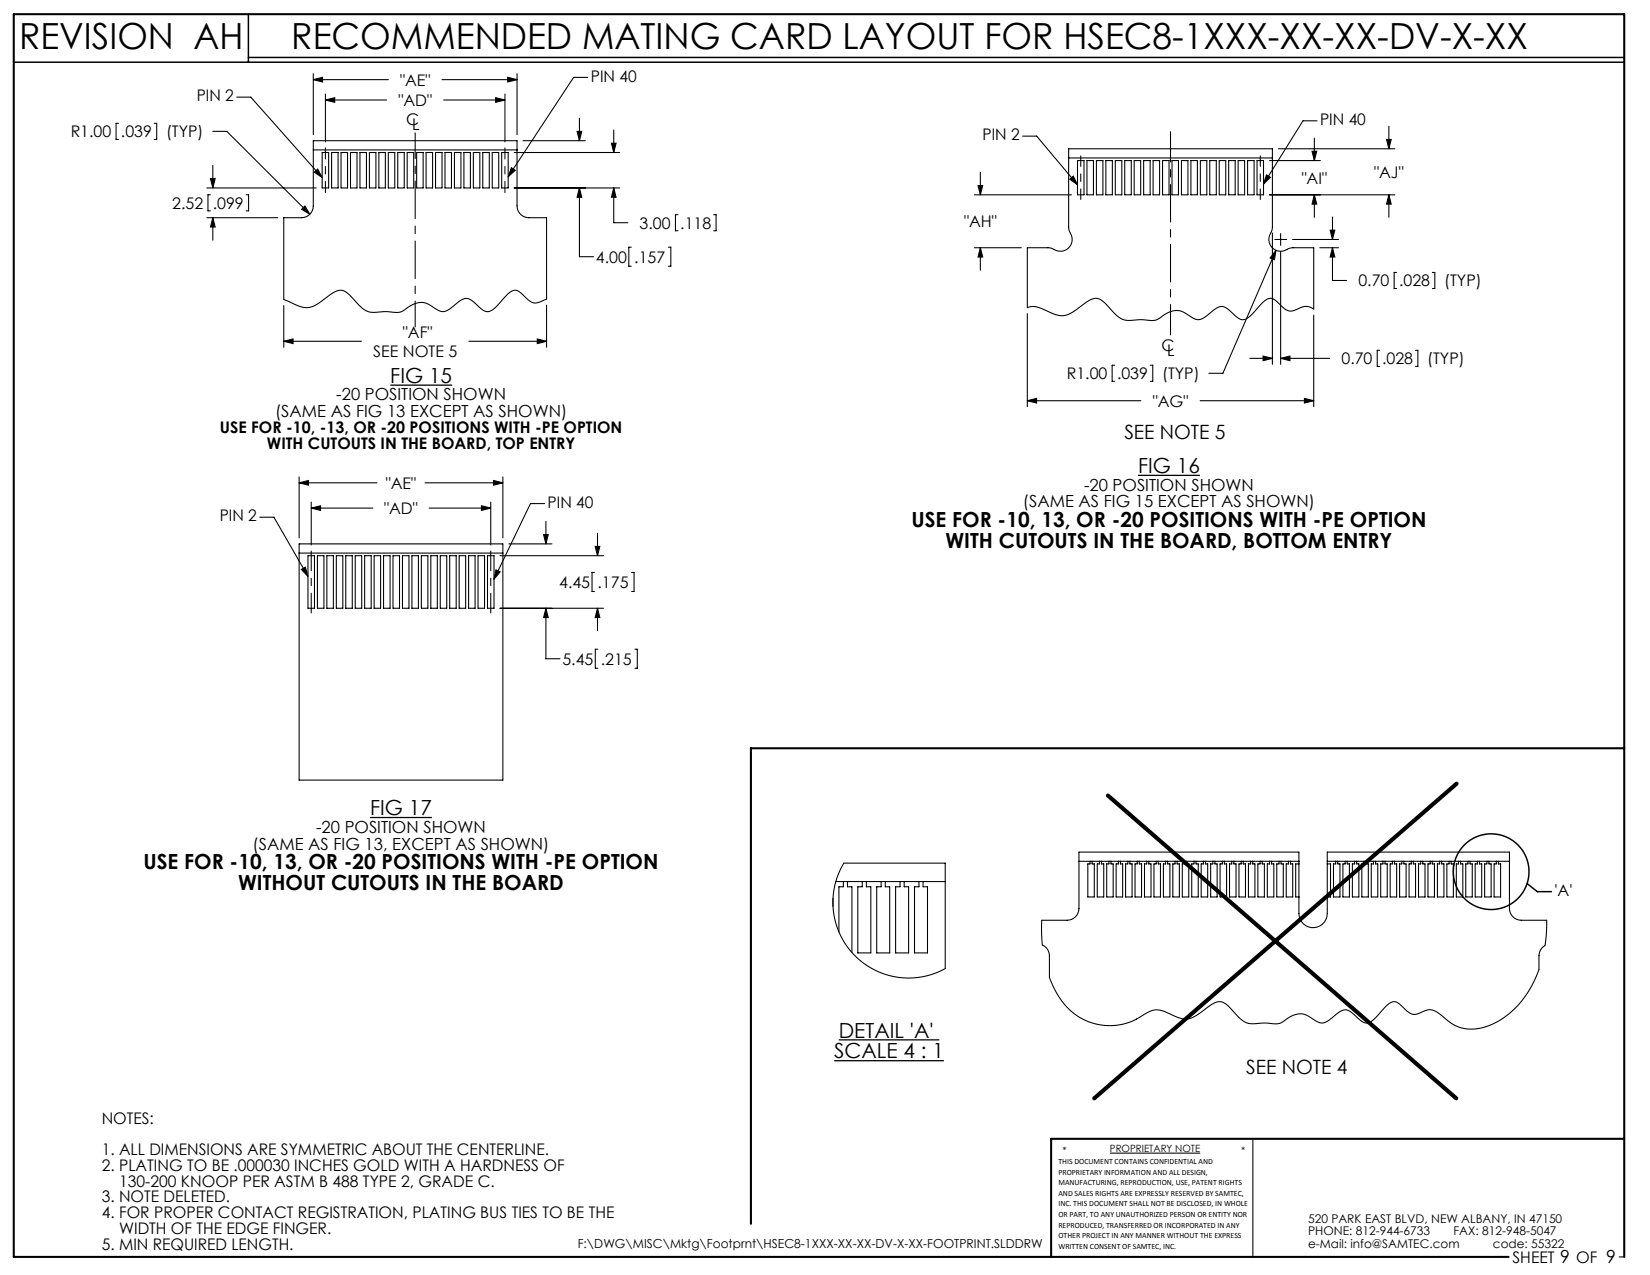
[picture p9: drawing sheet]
<svg xmlns="http://www.w3.org/2000/svg" width="279mm" height="216mm" viewBox="0 0 279 216" stroke-linecap="round" stroke-linejoin="round" font-family="sans-serif">
<g fill="none" stroke="#000" stroke-width=".18">
<path d="M40.1 16.5h2.4l12.1 13.6M53.1 13.5l1.5-.4v.8zM53.1 12.5v10.3M53.1 13.5h12.7M55.1 16.9l1.6-.4v.8zM55.1 15.9v8.1M55.1 16.9h10.4M74.8 13.5h12.8M75.1 16.9h10.4M83.9 16.5l1.6 .4-1.6 .4zM85.5 15.9v8.1M86 13.1l1.6 .4-1.6 .4z"/>
<path d="M87.6 12.5v10.3M99.5 13.1h-2.4l-11 16.8M20.1 20.9h-.4v2.7h.4M26.1 20.9h.4v2.7h-.4M35 36.9h12M35 31.8h18.5M35.6 33h-.4v2.7h.4M35.6 30.3h.8l-.4 1.5zM36 22.2h2.4l14.1 14.1M36 36.9l.4 1.5h-.8zM36 28v3.8M36 36.9v3.8"/>
<path d="M41.7 33h.4v2.7h-.4M51.6 34.9l.9 1.4-1.4-.9zM53.1 23.8h34.5v11.1a2 2 0 0 0 2 2h3v13.7l-1.5 .6-.8 .1-.8-.4-1.6-1.5-.8-.2-.9 .4-2.3 2.5-.6 .4-.5 .3h-.5l-.4-.2-2-1.7-1-.4-.8 .3-2 1.5-.9 .4h-.8l-2-1.2-1.1-.3-1.2 .3-2 1.2-.9 .2-1.9-.1-2.2 .1-.9-.2-1.1-.7-2.2-2.3-1.1-.5h-.5l-.6 .2-3 2.1-1.4 .6-1.4-.2-2.8-1.2v-13.8h3a2 2 0 0 0 2-2zM53.1 25.4h34.5M53.2 29.2l.6-.6 .8 1.5zM54.6 25.8h1.1v6h-1.1zM56.2 25.8h1.1v6h-1.1zM57.8 25.8h1.1v6h-1.1zM59.4 25.8h1.1v6h-1.1zM61 25.8h1.1v6h-1.1zM62.6 25.8h1.1v6h-1.1zM64.2 25.8h1.1v6h-1.1z"/>
<path d="M65.8 25.8h1.1v6h-1.1zM67.4 25.8h1.1v6h-1.1zM69 25.8h1.1v6h-1.1zM70.6 25.8h1.1v6h-1.1zM72.2 25.8h1.1v6h-1.1zM73.8 25.8h1.1v6h-1.1zM75.4 25.8h1.1v6h-1.1zM77 25.8h1.1v6h-1.1zM78.6 25.8h1.1v6h-1.1zM80.2 25.8h1.1v6h-1.1zM81.8 25.8h1.1v6h-1.1zM83.4 25.8h1.1v6h-1.1z"/>
<path d="M85 25.8h1.1v6h-1.1zM86.6 28.4l.6 .4-1.1 1.1zM87.1 31.8h17.8M87.1 25.8h17.8M88.6 23.8h10.5M97.7 22.3h.8l-.4 1.5zM98.1 31.8l.4 1.6h-.8zM98.1 31.8v11.7h2.4M98.1 20v3.8M103.5 24.3h.8l-.4 1.5zM103.9 31.8l.4 1.6h-.8zM103.9 31.8v5.9h2.4"/>
<path d="M103.9 22v3.8M114.8 36.4h-.4v2.7h.4M120.8 36.4h.5v2.7h-.5M165 33h16.4M165.6 31.4h.8l-.4 1.6zM166 29.2v3.8M173.2 23.1h2.3l7 8.2M181 25.2h34.5v13.2l-.2 .9a2.07 2.07 0 0 0 .2 2.7 2.07 2.07 0 0 0 2.8 .1l.7-.1h3.5v10.3l-.8-.3-.7-.1-2 .7h-.8l-.7-.3-1.7-1.5-.7-.3-1 .5-2.4 2.5-1 .6h-.5l-.4-.2-2-1.7-1-.3-.8 .3-2 1.5-.9 .4-.7-.1-2.1-1.2-1.1-.2-1.2 .2-2 1.3-.9 .2-1.9-.2-2.2 .2-.9-.2-1.1-.7-2.2-2.4-.6-.3-.5-.2-.5 .1-.7 .2-2.9 2.1-1.4 .5-1.4-.1-3.3-1.3-.7-.1-.8 .2v-10.1h3.6l.7 .1a2.07 2.07 0 0 0 2.7-.2 2.07 2.07 0 0 0 .1-2.8l-.1-.7zM181 26.7h34.5M181.1 30.3l.6-.5 .8 1.5zM182.5 27.2h1.1v5.8h-1.1zM184.1 27.2h1.1v5.8h-1.1z"/>
<path d="M185.7 27.2h1.1v5.8h-1.1zM187.3 27.2h1.1v5.8h-1.1zM188.9 27.2h1.1v5.8h-1.1zM190.5 27.2h1.1v5.8h-1.1zM192.1 27.2h1.1v5.8h-1.1zM193.7 27.2h1.1v5.8h-1.1zM195.3 27.2h1.1v5.8h-1.1zM196.9 27.2h1.1v5.8h-1.1zM198.5 27.2h1.1v5.8h-1.1zM200.1 27.2h1.1v5.8h-1.1zM201.7 27.2h1.1v5.8h-1.1zM203.3 27.2h1.1v5.8h-1.1z"/>
<path d="M204.9 27.2h1.1v5.8h-1.1zM206.5 27.2h1.1v5.8h-1.1zM208.1 27.2h1.1v5.8h-1.1zM209.7 27.2h1.1v5.8h-1.1zM211.3 27.2h1.1v5.8h-1.1zM212.9 27.2h1.1v5.8h-1.1zM214.5 29.6l.6 .4-1.1 1.2zM215 33h21.2M215 27.2h8.6M215.5 39.5v22.2M216.5 25.2h19.7M216.9 39.6v2"/>
<path d="M222.2 25.6h.8l-.4 1.6zM222.6 33l.4 1.6h-.8zM222.6 23.4v3.8M222.6 33v3.8M223 20.5h-2.4l-6.6 10.7M225.2 39h.8l-.4 1.6zM225.6 36.7v3.9M234.8 23.6h.8l-.4 1.6zM235.2 33l.4 1.6h-.8zM235.2 21.4v3.8M235.2 33v3.8M48.1 57.8l1.5-.4v.8z"/>
<path d="M48.1 51.7v7.1M48.1 57.8h13.1M79.4 57.8h13.2M91 57.4l1.6 .4-1.6 .4zM92.6 51.7v7.1M106.9 41.9h-.4v3.2h.4M113.2 41.9h.4v3.2h-.4M165 42h7.9M166 42l.4 1.5h-.8zM166 42v3.8M174 53.1v15.8M215.9 40.6h2"/>
<path d="M216.1 42.4l-.3 1.6-.7-.3zM216.1 42.4l-9 20.8h-2.4M216.9 42.6v19.1M218.9 40.6h7.7M222.5 53.3v15.6M223.5 42h3.1M225.6 42l.4 1.5h-.8zM225.6 42v5.5h2.4M233.6 59.3h-.4v2.7h.4M236.5 46.1h-.4v2.8h.4M239.7 59.3h.4v2.7h-.4M242.5 46.1h.5v2.8h-.5"/>
<path d="M174 67.9l1.5-.4v.8zM174 67.9h19.2M188.7 61.8h-.4v2.8h.4M194.8 61.8h.4v2.8h-.4M203.2 67.9h19.3M211.6 60.7h3.9M213.9 60.3l1.6 .4-1.6 .4zM216.9 60.7l1.5-.4v.8zM216.9 60.7h8.3M220.9 67.5l1.6 .4-1.6 .4zM44 87.6h2.4l5.8 10M50.7 81.8l1.5-.4v.8z"/>
<path d="M50.7 80.7v10.4M50.7 81.8h13.1M50.7 92.1h34.5v40h-34.5zM50.7 93.7h34.5M51 96.4l.7-.4 .5 1.6zM52.2 94.1h1.1v8.9h-1.1zM52.7 86l1.6-.4v.8zM52.7 85v7.3M52.7 86h10.4M53.8 94.1h1.1v8.9h-1.1zM55.4 94.1h1.1v8.9h-1.1zM57 94.1h1.1v8.9h-1.1z"/>
<path d="M58.6 94.1h1.1v8.9h-1.1zM60.2 94.1h1.1v8.9h-1.1zM61.8 94.1h1.1v8.9h-1.1zM63.4 94.1h1.1v8.9h-1.1zM65 94.1h1.1v8.9h-1.1zM66.6 94.1h1.1v8.9h-1.1zM68.2 94.1h1.1v8.9h-1.1zM69.8 94.1h1.1v8.9h-1.1zM71.4 94.1h1.1v8.9h-1.1zM72 81.8h13.2M72.7 86h10.4M73 94.1h1.1v8.9h-1.1z"/>
<path d="M74.6 94.1h1.1v8.9h-1.1zM76.2 94.1h1.1v8.9h-1.1zM77.8 94.1h1.1v8.9h-1.1zM79.4 94.1h1.1v8.9h-1.1zM81 94.1h1.1v8.9h-1.1zM81.5 85.6l1.6 .4-1.6 .4zM82.6 94.1h1.1v8.9h-1.1zM83.1 85v7.3M83.6 81.4l1.6 .4-1.6 .4zM84 96.5l.7 .3-1 1.3zM84.7 94.1h17.5M85.2 80.7v10.4"/>
<path d="M86.2 92.1h7.3M92 90.5h.8l-.4 1.6zM92.2 85.3h-2.4l-6.1 12.8M92.4 88.3v3.8M100.7 96.9h-.5v3.3h.5M100.8 92.5h.8l-.4 1.6zM101.2 90.3v3.8M106.9 96.9h.5v3.3h-.5M84.7 103h17.5M92.4 103l.4 1.6h-.8zM92.4 103v8.5h2.4M101.2 103l.4 1.6h-.8z"/>
<path d="M101.2 103v3.8M101.2 109.9h-.4v3.3h.4M107.5 109.9h.4v3.3h-.4M141.1 152.1v1.4M141.5 149.3h18.6M142.8 149.3v.9h-.7v7.6M142.9 146.2h17.2v17.8l-2 .9-2.1 .5-2 .2-2.1-.1-2.1-.5-1.8-.8-1.9-1.2-1.5-1.3-1.3-1.6-1.1-1.9-.7-1.9-.4-2.1v-2.1l.2-2 .6-2zM143.5 149.3v.9h.8v11.1M146 149.3v.9h-.7v11.2h2.2v-11.2h-.8v-.9M149.2 149.3v.9h-.7v11.2h2.2v-11.2h-.8v-.9M152.4 149.3v.9h-.7v11.2h2.2v-11.2h-.8v-.9M155.6 149.3v.9h-.7v11.2h2.2v-11.2h-.8v-.9"/>
<path d="M182.7 144.3h37.3v10.4a2.4 2.4 0 0 0 2.4 2.4 2.4 2.4 0 0 0 2.4-2.4v-10.4h30.8v9.9a2 2 0 0 0 2 1.6h4.3l-.1 3-.2 1.3-.1 .1a2 2 0 0 0-.9 1.6v2.4l-.4 1.1-1.4 2.7-1.8 2.3-1.9 1.7-1.9 1.2-2 .8-2 .3-1.4-.2-1.4-.4-1-.6-1.9-1.6-.9-.5h-.9l-2 .8-.7-.1-.6-.4-1.6-1.4-.7-.3-.5 .1-.5 .3-2.5 2.6-.6 .5-.5 .1-.8-.2-2-1.7-.9-.3-.9 .3-2 1.5-.9 .4-.9-.2-2-1.1-.9-.2-1.4 .3-1.7 1.1-.6 .2-2.4-.1-2.5 .1-.7-.2-.7-.5-2.7-2.6-.5-.3-.5-.1-1.1 .4-2.8 1.9-1.4 .6-1.3-.1-2.9-1.2-1.3-.2-1 .3-2.6 1.4-1.7 .7-2.1 .3-2.1-.2-1.9-.5-1.8-.9-1.5-1.2-1.3-1.5-1.1-1.9-.9-2v-3.7a1.99 1.99 0 0 0-1.2-1.8l-.1-4.2h4.7a2 2 0 0 0 1.6-2zM182.7 145.8h37.3M184.6 145.8v.5h-.4v5.6h1.1v-5.6h-.4v-.5M186.2 145.8v.5h-.4v5.6h1.1v-5.6h-.4v-.5M187.8 145.8v.5h-.4v5.6h1.1v-5.6h-.4v-.5M189.4 145.8v.5h-.4v5.6h1.1v-5.6h-.4v-.5M191 145.8v.5h-.4v5.6h1.1v-5.6h-.4v-.5M192.6 145.8v.5h-.4v5.6h1.1v-5.6h-.4v-.5M194.2 145.8v.5h-.4v5.6h1.1v-5.6h-.4v-.5M195.8 145.8v.5h-.4v5.6h1.1v-5.6h-.4v-.5M197.4 145.8v.5h-.4v5.6h1.1v-5.6h-.4v-.5M199 145.8v.5h-.4v5.6h1.1v-5.6h-.4v-.5"/>
<path d="M200.6 145.8v.5h-.4v5.6h1.1v-5.6h-.4v-.5M202.2 145.8v.5h-.4v5.6h1.1v-5.6h-.4v-.5M203.8 145.8v.5h-.4v5.6h1.1v-5.6h-.4v-.5M205.4 145.8v.5h-.4v5.6h1.1v-5.6h-.4v-.5M207 145.8v.5h-.4v5.6h1.1v-5.6h-.4v-.5M208.6 145.8v.5h-.4v5.6h1.1v-5.6h-.4v-.5M210.2 145.8v.5h-.4v5.6h1.1v-5.6h-.4v-.5M211.8 145.8v.5h-.4v5.6h1.1v-5.6h-.4v-.5M213.4 145.8v.5h-.4v5.6h1.1v-5.6h-.4v-.5M215 145.8v.5h-.4v5.6h1.1v-5.6h-.4v-.5M216.6 145.8v.5h-.4v5.6h1.1v-5.6h-.4v-.5M218.2 145.8v.5h-.4v5.6h1.1v-5.6h-.4v-.5"/>
<path d="M220 146.3h-.6v5.6h.6M224.8 146.3h.5v5.6h-.5M224.8 145.8h30.8M226.2 145.8v.5h-.4v5.6h1.1v-5.6h-.4v-.5M227.8 145.8v.5h-.4v5.6h1.1v-5.6h-.4v-.5M229.4 145.8v.5h-.4v5.6h1.1v-5.6h-.4v-.5M231 145.8v.5h-.4v5.6h1.1v-5.6h-.4v-.5M232.6 145.8v.5h-.4v5.6h1.1v-5.6h-.4v-.5M234.2 145.8v.5h-.4v5.6h1.1v-5.6h-.4v-.5M235.8 145.8v.5h-.4v5.6h1.1v-5.6h-.4v-.5M237.4 145.8v.5h-.4v5.6h1.1v-5.6h-.4v-.5M239 145.8v.5h-.4v5.6h1.1v-5.6h-.4v-.5"/>
<path d="M240.6 145.8v.5h-.4v5.6h1.1v-5.6h-.4v-.5M242.2 145.8v.5h-.4v5.6h1.1v-5.6h-.4v-.5M243.8 145.8v.5h-.4v5.6h1.1v-5.6h-.4v-.5M245.4 145.8v.5h-.4v5.6h1.1v-5.6h-.4v-.5M247 145.8v.5h-.4v5.6h1.1v-5.6h-.4v-.5M248.6 145.8v.5h-.4v5.6h1.1v-5.6h-.4v-.5M250.2 145.8v.5h-.4v5.6h1.1v-5.6h-.4v-.5M251.8 145.8v.5h-.4v5.6h1.1v-5.6h-.4v-.5M253.4 145.8v.5h-.4v5.6h1.1v-5.6h-.4v-.5M188 195.3h15.2M212.2 192.8v20M274.2 212.8h.8"/>
</g>
<g fill="none" stroke="#000" stroke-width=".25">
<path d="M2.3 10.5h272.7M42.1 2.4v8.1M42.1 9.7h232.9M258.6 149.6l1.7 1.4h2.4"/>
<circle cx="252.5" cy="147.6" r="6.4"/>
</g>
<path d="M275 126.7h-147.8v80.5M275 192.8h-97v20M255.5 212.8h-253.2v-210.4h272.7v210.4" fill="none" stroke="#000" stroke-width=".35"/>
<path d="M66.1 65.2h10.5M192.7 80.5h10.5M62.7 138.4h10.4M141.3 179.6h18.5M142 176.1h17.1" fill="none" stroke="#000" stroke-width=".21"/>
<path d="M52.7 93.3v10.5M83.1 93.3v10.5" fill="none" stroke="#000" stroke-width=".18" stroke-dasharray="15.2 1.3 1.3 1.3" stroke-dashoffset="11.9"/>
<path d="M55.1 25v7.6M85.5 25v7.6" fill="none" stroke="#000" stroke-width=".18" stroke-dasharray="15.2 1.3 1.3 1.3" stroke-dashoffset="13.4"/>
<path d="M183 26.4v7.4M213.4 26.4v7.4" fill="none" stroke="#000" stroke-width=".18" stroke-dasharray="15.2 1.3 1.3 1.3" stroke-dashoffset="13.5"/>
<path d="M187.6 134.7l59 51.3M246.6 132.7l-61.3 53.3" fill="none" stroke="#000" stroke-width=".7"/>
<path d="M70.3 22.5v32.8" fill="none" stroke="#000" stroke-width=".18" stroke-dasharray="6.3 1.3 1.3 1.3" stroke-dashoffset="2"/>
<path d="M198.2 22.3v34.4" fill="none" stroke="#000" stroke-width=".18" stroke-dasharray="6.3 1.3 1.3 1.3" stroke-dashoffset="1.2"/>
<g fill="#000">
<path d="M53.1 13.5l1.5-.4v.8zM86 13.1l1.6 .4-1.6 .4zM48.1 57.8l1.5-.4v.8zM91 57.4l1.6 .4-1.6 .4zM36 36.9l.4 1.5h-.8zM35.6 30.3h.8l-.4 1.5zM103.5 24.3h.8l-.4 1.5zM103.9 31.8l.4 1.6h-.8zM55.1 16.9l1.6-.4v.8zM83.9 16.5l1.6 .4-1.6 .4zM51.6 34.9l-.5 .5 1.4 .9zM98.1 31.8l.4 1.6h-.8zM97.7 22.3h.8l-.4 1.5zM166 42l.4 1.5h-.8zM165.6 31.4h.8l-.4 1.6zM222.2 25.6h.8l-.4 1.6zM222.6 33l.4 1.6h-.8zM216.1 42.4l-1 1.3 .7 .3zM216.9 60.7l1.5-.4v.8zM213.9 60.3l1.6 .4-1.6 .4zM225.6 42l.4 1.5h-.8zM225.2 39h.8l-.4 1.6zM174 67.9l1.5-.4v.8zM220.9 67.5l1.6 .4-1.6 .4zM234.8 23.6h.8l-.4 1.6zM235.2 33l.4 1.6h-.8zM101.2 103l.4 1.6h-.8zM100.8 92.5h.8l-.4 1.6zM92.4 103l.4 1.6h-.8zM92 90.5h.8l-.4 1.6zM52.7 86l1.6-.4v.8zM81.5 85.6l1.6 .4-1.6 .4zM50.7 81.8l1.5-.4v.8zM83.6 81.4l1.6 .4-1.6 .4z"/>
<path d="M53.2 29.2l.6-.6 .8 1.5zM86.6 28.4l.6 .4-1.1 1.1zM181.1 30.3l.6-.5 .8 1.5zM214.5 29.6l.6 .4-1.1 1.2zM51 96.4l.7-.4 .5 1.6zM84 96.5l.7 .3-1 1.3z"/>
</g>
<g font-size="6.1">
<text x="3.2" y="8.2">REVISION AH</text>
<text x="49.3" y="8.2">RECOMMENDED MATING CARD LAYOUT FOR HSEC8-1XXX-XX-XX-DV-X-XX</text>
</g>
<g font-size="3.5">
<text x="66.1" y="64.8">FIG 15</text>
<text x="192.7" y="80.1">FIG 16</text>
<text x="154.3" y="89.3">USE FOR -10, 13, OR -20 POSITIONS WITH -PE OPTION</text>
<text x="160.1" y="92.8">WITH CUTOUTS IN THE BOARD, BOTTOM ENTRY</text>
<text x="62.7" y="138.1">FIG 17</text>
<text x="24.3" y="147.2">USE FOR -10, 13, OR -20 POSITIONS WITH -PE OPTION</text>
<text x="40.3" y="150.8">WITHOUT CUTOUTS IN THE BOARD</text>
<text x="141.3" y="179.2">SCALE 4 : 1</text>
<text x="142" y="175.7">DETAIL 'A'</text>
</g>
<g font-size="3.3">
<text x="190.4" y="74.4">SEE NOTE 5</text>
<text x="211" y="181.9">SEE NOTE 4</text>
</g>
<g font-size="2.8">
<text x="46.6" y="70.6">(SAME AS FIG 13 EXCEPT AS SHOWN)</text>
<text x="56.9" y="67.8">-20 POSITION SHOWN</text>
<text x="183.6" y="83.1">-20 POSITION SHOWN</text>
<text x="173.2" y="85.9">(SAME AS FIG 15 EXCEPT AS SHOWN)</text>
<text x="42.8" y="143.8">(SAME AS FIG 13, EXCEPT AS SHOWN)</text>
<text x="53.5" y="141">-20 POSITION SHOWN</text>
</g>
<g font-size="2.7">
<text x="33.3" y="17.2">PIN 2</text>
<text x="67.5" y="17.9">&quot;AD&quot;</text>
<text x="67.8" y="14.5">&quot;AE&quot;</text>
<text x="100" y="13.8">PIN 40</text>
<text x="12" y="23.3">R1.00</text>
<text x="20.5" y="23.3">.039</text>
<text x="28.1" y="23.3">(TYP)</text>
<text x="68.8" y="21.2">C</text>
<text x="69.8" y="22">L</text>
<text x="166.4" y="23.8">PIN 2</text>
<text x="223.5" y="21.2">PIN 40</text>
<text x="29.2" y="35.4">2.52</text>
<text x="36" y="35.4">.099</text>
<text x="220.4" y="31.1">&quot;AI&quot;</text>
<text x="232.7" y="30.1">&quot;AJ&quot;</text>
<text x="108.3" y="38.7">3.00</text>
<text x="115.2" y="38.7">.118</text>
<text x="163.2" y="38.5">&quot;AH&quot;</text>
<text x="100.9" y="44.5">4.00</text>
<text x="107.4" y="44.5">.157</text>
<text x="230" y="48.5">0.70</text>
<text x="236.9" y="48.5">.028</text>
<text x="244.5" y="48.5">(TYP)</text>
<text x="68.2" y="57.2">&quot;AF&quot;</text>
<text x="196.7" y="59.5">C</text>
<text x="63.2" y="60.4">SEE NOTE 5</text>
<text x="180.7" y="64.2">R1.00</text>
<text x="189.2" y="64.2">.039</text>
<text x="196.8" y="64.2">(TYP)</text>
<text x="197.7" y="60.3">L</text>
<text x="227.2" y="61.7">0.70</text>
<text x="234" y="61.7">.028</text>
<text x="241.7" y="61.7">(TYP)</text>
<text x="195.2" y="68.9">&quot;AG&quot;</text>
<text x="37.2" y="73.3">USE FOR -10, -13, OR -20 POSITIONS WITH -PE OPTION</text>
<text x="45.2" y="76">WITH CUTOUTS IN THE BOARD, TOP ENTRY</text>
<text x="65.3" y="82.8">&quot;AE&quot;</text>
<text x="37.2" y="88.3">PIN 2</text>
<text x="65.1" y="87.1">&quot;AD&quot;</text>
<text x="92.7" y="86">PIN 40</text>
<text x="94.7" y="99.6">4.45</text>
<text x="101.2" y="99.6">.175</text>
<text x="95.2" y="112.6">5.45</text>
<text x="101.7" y="112.6">.215</text>
<text x="263.2" y="151.7">'A'</text>
<text x="17.2" y="190.3">NOTES:</text>
<text x="17.2" y="195.6">1. ALL DIMENSIONS ARE SYMMETRIC ABOUT THE CENTERLINE.</text>
<text x="17.2" y="198.3">2. PLATING TO BE .000030 INCHES GOLD WITH A HARDNESS OF</text>
<text x="17.2" y="203.6">3. NOTE DELETED.</text>
<text x="20.2" y="200.9">130-200 KNOOP PER ASTM B 488 TYPE 2, GRADE C.</text>
<text x="17.2" y="206.3">4. FOR PROPER CONTACT REGISTRATION, PLATING BUS TIES TO BE THE</text>
<text x="20.2" y="208.9">WIDTH OF THE EDGE FINGER.</text>
<text x="17.2" y="211.6">5. MIN REQUIRED LENGTH.</text>
<text x="256.1" y="213.9">SHEET 9 OF 9</text>
</g>
<text font-size="2.1" x="97.8" y="211.3">F:\DWG\MISC\Mktg\Footprnt\HSEC8-1XXX-XX-XX-DV-X-XX-FOOTPRINT.SLDDRW</text>
<g font-size="2">
<text x="221.5" y="207">520 PARK EAST BLVD, NEW ALBANY, IN 47150</text>
<text x="221.5" y="209.2">PHONE: 812-944-6733</text>
<text x="246.1" y="209.2">FAX: 812-948-5047</text>
<text x="221.5" y="211.3">e-Mail: info@SAMTEC.com</text>
<text x="252.8" y="211.3">code: 55322</text>
</g>
<g font-size="1.7">
<text x="179.9" y="195.5">*</text>
<text x="188" y="195.1">PROPRIETARY NOTE</text>
<text x="210.2" y="195.5">*</text>
</g>
<g font-size="1.4">
<text x="179.2" y="197.1">THIS DOCUMENT CONTAINS CONFIDENTIAL AND</text>
<text x="179.2" y="198.9">PROPRIETARY INFORMATION AND ALL DESIGN,</text>
<text x="179.2" y="200.7">MANUFACTURING, REPRODUCTION, USE, PATENT RIGHTS</text>
<text x="179.2" y="202.5">AND SALES RIGHTS ARE EXPRESSLY RESERVED BY SAMTEC,</text>
<text x="179.2" y="204.3">INC. THIS DOCUMENT SHALL NOT BE DISCLOSED, IN WHOLE</text>
<text x="179.2" y="206.1">OR PART, TO ANY UNAUTHORIZED PERSON OR ENTITY NOR</text>
<text x="179.2" y="207.9">REPRODUCED, TRANSFERRED OR INCORPORATED IN ANY</text>
<text x="179.2" y="209.7">OTHER PROJECT IN ANY MANNER WITHOUT THE EXPRESS</text>
<text x="179.2" y="211.5">WRITTEN CONSENT OF SAMTEC, INC.</text>
</g>
</svg>
